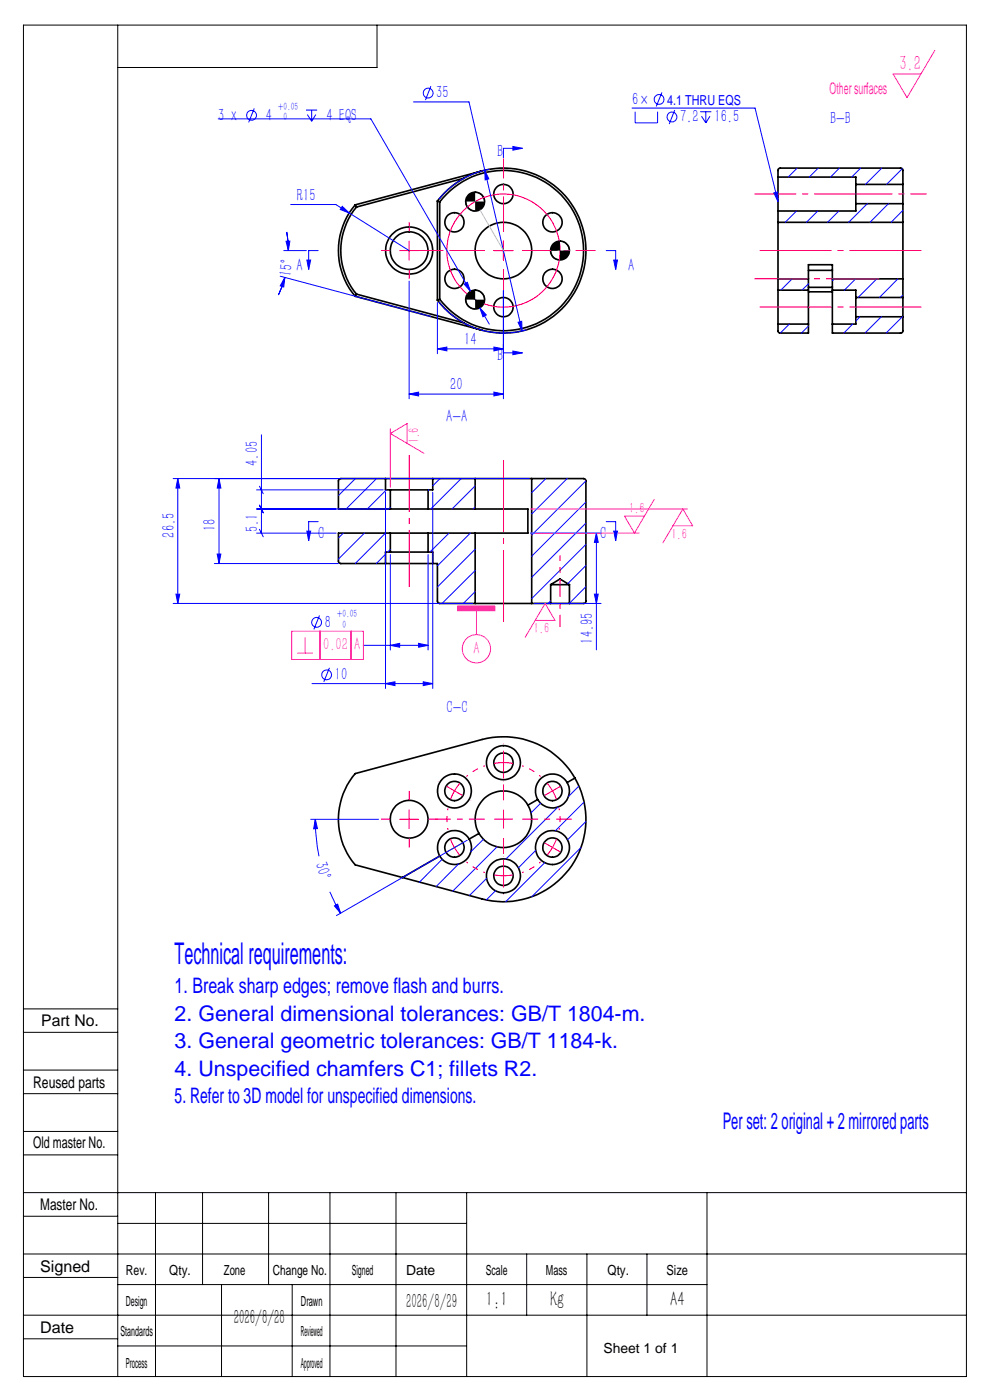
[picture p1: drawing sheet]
<svg xmlns="http://www.w3.org/2000/svg" width="210mm" height="297mm" viewBox="0 0 210 297" stroke-linecap="round" stroke-linejoin="round" font-family="sans-serif">
<g fill="none" stroke="#000" stroke-width=".35">
<path d="M98.4 37.8l-22.8 6.1M102.3 36.3l-26.9 7.2M165 37.6v7.2M165 37.6v-1.5l.4-.4h25.7l.4 .4v3M165 37.6h16.5v1.5M181.5 39.1v4.1M181.5 39.1h10M191.5 39.1v4.1M75.4 43.5l.2 .4M75.4 43.5a15 15 0 0 0 0 19.4M75.6 43.9a14.4 14.4 0 0 0 0 18.5M92.8 42.6a17.5 17.5 0 0 1 25.8-2.4 17.5 17.5 0 0 1 0 25.9 17.5 17.5 0 0 1-25.8-2.4"/>
<path d="M92.8 42.6l.5 .2M92.8 42.6v21.1M93.3 42.8a17 17 0 0 1 25-2.2 17 17 0 0 1 0 25.1 17 17 0 0 1-25-2.2M93.3 42.8v20.7M165 47.2v12M165 47.2h26.5M165 44.8v2.4M165 59.2v2.4M165 59.2h6.5M171.5 59.2v-3h5.1v3M171.5 59.2v2.4M171.5 57.4h5.1"/>
<path d="M176.6 59.2h14.9M176.6 59.2v2.4M181.5 43.2h10M181.5 43.2v1.6h-16.5M191.5 47.2v12M191.5 43.2v4M191.5 59.2v3.9M75.4 62.9l26.9 7.2M75.6 62.4l-.2 .5M75.6 62.4l22.8 6.1M93.3 63.5l-.5 .2M165 61.6v7.2"/>
<path d="M165 68.8v1.5l.4 .4h6.1v-1.9M165 68.8h6.5M165 61.6h6.5M171.5 61.6v7.2M171.5 61.9h5.1M171.5 61h5.1M176.6 61.6v7.2M176.6 61.6h4.9v1.5M181.5 63.1v4.1M181.5 67.2v1.6h-4.9M181.5 67.2h10M181.5 63.1h10"/>
<path d="M191.5 67.2v3.1l-.4 .4h-14.5v-1.9M191.5 63.1v4.1M81.8 101.5h-9.5l-.4 .2-.1 .2v6.1h11M81.8 101.5h10M81.8 119.6h10M81.8 101.5v2.4h1M82.8 113.1h-11v6l.2 .3 9.8 .2M82.8 117.1h8M82.8 113.1h8M82.8 108h8M82.8 103.9h8M82.8 117.1h-1v2.5"/>
<path d="M82.8 103.9v4.1M82.8 113.1v4M90.8 103.9v4.1M90.8 113.1v4M90.8 113.1h10M90.8 117.1h1v2.5M90.8 108h10M91.8 119.6h1v7.9l.1 .4 .3 .1h7.6M91.8 101.5h9M91.8 101.5v2.4h-1M100.8 108h11.2v5.1h-11.2M100.8 101.5h12"/>
<path d="M100.8 101.5v6.5M100.8 113.1v14.9M112.8 101.5h11l.3 .2 .2 .2v25.7l-.4 .4h-3.1M112.8 101.5v26.5M100.8 128h12M112.8 128h4M116.8 124h4M116.8 128h4M116.8 124l2-1.2 2 1.2M116.8 124v4M120.8 124v4M99.5 178a3.6 3.6 0 0 1-1.3 4.9 3.6 3.6 0 0 1-4.9-1.3"/>
<path d="M99.5 178a3.6 3.6 0 0 0-4.9-1.3 3.6 3.6 0 0 0-1.3 4.9M101.6 176.8l-2.1 1.2M112 170.8a6 6 0 0 1-2.2 8.2 6 6 0 0 1-8.2-2.2M112 170.8a6 6 0 0 0-8.2-2.2 6 6 0 0 0-2.2 8.2M114.1 169.6l-2.1 1.2M120.3 166a3.6 3.6 0 0 1-1.3 4.9 3.6 3.6 0 0 1-4.9-1.3M120.3 166a3.6 3.6 0 0 0-4.9-1.3 3.6 3.6 0 0 0-1.3 4.9M122 165.1a17.5 17.5 0 0 1-1.3 19.4 17.5 17.5 0 0 1-18.4 6.2l-16.9-4.5M122 165.1a17.5 17.5 0 0 0-19.7-8.2l-26.9 7.2a14.9 14.9 0 0 0 0 19.4l10 2.7M122 165.1l-1.7 .9M93.3 181.6l-7.9 4.6"/>
<circle cx="86.8" cy="53.2" r="4"/>
<circle cx="86.8" cy="53.2" r="5"/>
<circle cx="96.4" cy="59.2" r="2.05"/>
<circle cx="96.4" cy="47.2" r="2.05"/>
<circle cx="100.8" cy="42.8" r="2"/>
<circle cx="106.8" cy="41.2" r="2.05"/>
<circle cx="106.8" cy="53.2" r="6"/>
<circle cx="117.2" cy="59.2" r="2.05"/>
<circle cx="117.2" cy="47.2" r="2.05"/>
<circle cx="118.8" cy="53.1" r="2"/>
<circle cx="100.8" cy="63.6" r="2"/>
<circle cx="106.8" cy="65.2" r="2.05"/>
<circle cx="86.8" cy="173.8" r="4"/>
<circle cx="96.4" cy="167.8" r="3.6"/>
<circle cx="96.4" cy="167.8" r="2.05"/>
<circle cx="96.4" cy="179.8" r="2.05"/>
<circle cx="106.8" cy="161.8" r="3.6"/>
<circle cx="106.8" cy="161.8" r="2.06"/>
<circle cx="117.2" cy="179.8" r="3.6"/>
<circle cx="117.2" cy="167.8" r="2.05"/>
<circle cx="117.2" cy="179.8" r="2.05"/>
<circle cx="106.8" cy="185.8" r="3.6"/>
<circle cx="106.8" cy="185.8" r="2.05"/>
</g>
<g fill="none" stroke="#00f" stroke-width=".21">
<path d="M91.4 18.3l-1.2 2.9M140.4 19.6l-1.2 3M46.3 25.2h32.4l21.1 36.6M53.9 23l-1.2 3M64.9 23.4h2.4M65.2 24.3l.9 1.4M66.1 23.4v2.3M67 24.3l-.9 1.4M87.7 21.6h11.8l3.3 14.5M102.8 36.1l.9 1.9-.8 .2zM102.8 36.1l7.9 34.1M103.8 35.9a17.7 17.7 0 0 0-10.7 6.4"/>
<path d="M108.8 31.1l2 .4-2 .4zM110.8 31.5h-4v2M134.1 22.9h26.1l4.8 19.9M134.7 23.7v2.4h4.8v-2.4M143.1 23.4l-1.1 2.9M148.5 23.7h2.4M148.8 24.7l.9 1.4M149.7 23.7v2.4M150.6 24.7l-.9 1.4M169.1 35.7l-1.9 1.9M173.6 35.7l-1.9 1.9M178 35.7l-1.8 1.9"/>
<path d="M182.6 35.7l-1.9 1.9M187 35.7l-3.4 3.4M191.4 35.8l-3.3 3.3M59.4 58.6l32 8.5M60.2 53.2h4.8M60.4 58.8l-.2 2.1-.8-.3zM60.4 58.8l-1.3 3.8M60.7 51.2l.8-.1-.3 2.1zM60.8 49.2l.4 4M61.7 43.4h9.5l15.6 9.8M65.1 55.2h.8l-.4 1.9zM67.5 53.2h-2v3.9"/>
<path d="M72.6 43.8l1.5 1.4-1.9-.8zM86.8 59.7v24.9M128.6 53.2h2v3.9M130.2 55.2h.8l-.4 1.9zM164.1 40.9l.9-.2v2.1zM168 59.2l-2.4 2.4M168.9 44.8l-2.4 2.4M173.5 44.8l-2.4 2.4M177 59.2l-.4 .4M177.9 44.8l-2.4 2.4M181.5 59.2l-2.4 2.4M184 43.2l-4 4"/>
<path d="M186 59.2l-4 3.9M188.5 43.2l-4 4M190.5 59.2l-4 3.9M191.5 44.6l-2.5 2.6M92.8 74l2-.4v.8zM92.8 64.2v10.8M92.8 74h14M93.1 64.1a17.5 17.5 0 0 0 18.6 5.9M98.5 60.3l.6-.4 .7 1.9zM99.8 61.8l2 3.5M101.8 65.3l1.4 1.5-.8 .4zM101.8 65.3l2 3.5"/>
<path d="M104.8 73.6l2 .4-2 .4zM106.8 61.7v22.9M106.8 74.9h4M108.8 74.5l2 .4-2 .3zM109.9 68.4l.8-.2v2zM167.4 68.8l-1.9 1.9M171.5 69.2l-1.5 1.5M171.5 60.2l-1.4 1.4M180.9 68.8l-1.9 1.9M182.4 67.2l-.9 .9M186.9 67.2l-3.4 3.5M191.4 67.2l-3.4 3.5"/>
<path d="M191.5 62.6l-.5 .5M55.5 92.2v20.9M86.8 83.6l2-.4v.8zM86.8 83.6h20M104.8 83.2l2 .4-2 .4zM36.7 101.5h75.6M37.7 101.5l.4 2h-.8zM37.7 101.5v26.5M45.5 119.6h26.3M46.1 117.5h.7l-.3 2.1zM46.5 101.5l.3 2h-.7zM46.5 101.5v18.1"/>
<path d="M54.4 108h27.9M54.4 113.1h16.9M54.4 103.9h26.9M55 107.2l.8 1.6M55 112.3l.8 1.6M55 103.1l.8 1.6M65.1 112.7h.8l-.4 2zM67.5 110.7h-2v4M72.8 113.1l-1 1M75.4 101.5l-3.6 3.6M77.3 113.1l-5.5 5.5M79.9 101.5l-6.5 6.5"/>
<path d="M81.8 113.1l-6.4 6.5M81.8 117.6l-2 2M81.8 104.4v41.6M82 103.9l-4.1 4.1M82.8 107.6l-.4 .4M82.8 116.6l-.6 .5M82.8 117.6v20.3M90.8 117.6v20.3M90.9 103.9l-.1 .2M91.8 104.4v41.6M93.3 101.5l-1.5 1.6M95.2 113.1l-4 4"/>
<path d="M97.8 101.5l-6.4 6.5M99.8 113.1l-7 6.9M100.8 103.1l-4.9 4.9M100.8 107.6l-.4 .4M100.8 116.5l-8 8M112.5 113.1h15M115.8 101.5l-3 3M120.3 101.5l-7.5 7.5M124.3 102l-11.5 11.5M124.3 106.5l-11.5 11.5M124.3 111l-11.5 11.5M124.3 115.5l-11.5 11.5"/>
<path d="M124.3 120l-3.9 3.8M126.5 113.1l.4 2h-.8zM126.5 113.1v24.8M128.6 110.7h2v4M130.2 112.7h.8l-.4 2zM36.7 128h63.6M37.3 126h.8l-.4 2zM67.8 130.6l-1.2 2.9M77.1 136.9h13.7M82.8 136.9l2-.4v.8zM88.8 136.5l2 .4-2 .4zM100.8 121l-7 7"/>
<path d="M100.8 125.5l-2.5 2.5M113.3 128h14.2M116.8 127.5l-.6 .5M124.3 124.5l-3.5 3.5M126.1 126h.8l-.4 2zM66.2 145h25.6M69.9 141.7l-1.2 2.9M81.8 145l2-.4v.8zM89.8 144.6l2 .4-2 .4zM65.9 173.8h14.4M66.9 173.8l.4 2h-.8zM66.9 173.8a44.2 44.2 0 0 0 .8 7.8"/>
<path d="M99.1 178.3l-27.7 15.9M102.6 178l-2.7 2.7M105.4 179.6l-9.4 9.5M114.7 170.4l-2.1 2M118.4 171.2l-11.1 11M122.8 166.8l-2.2 2.2M123.2 179.8l-10.4 10.4M123.9 170.1l-6.1 6.1M124.3 174.3l-3.9 3.8M70 189.2l2.2 4.5M70.9 192.2l.7-.4 .6 1.9zM85.5 186.1l-.1 .1"/>
<path d="M93.8 182.3l-4.8 4.8M97.3 183.3l-4.8 4.8M103.2 186.3l-3.6 3.7M105.1 189l-1.9 1.9M113.6 180.4l-3.6 3.7M115.5 183l-8.3 8.3"/>
<circle cx="90.8" cy="19.7" r="1.04"/>
<circle cx="53.4" cy="24.5" r="1.04"/>
<circle cx="139.8" cy="21.1" r="1.05"/>
<circle cx="142.5" cy="24.8" r="1.04"/>
<circle cx="67.2" cy="132" r="1.04"/>
<circle cx="69.3" cy="143.2" r="1.05"/>
</g>
<g fill="none" stroke="#f0f" stroke-width=".21">
<path d="M198.3 10.7l-5.9 10-3-5h5.9M82.8 90.9v12.5M86.4 94v-4.2l-3.6 2.2 7.1 4.2M112.5 113.1h23.1M112.5 108h33.3M138.8 105.9l-4.2 7.2-2.1-3.6h4.2M142.7 111.5h4.2l-2-3.5-4.3 7.1M61.9 133.9h15.2v6h-15.2zM63 138.6h3.4M64.7 135.2v3.4M67.9 133.9v6M74.5 133.9v6"/>
<path d="M97.1 128.5h7.9v1.1h-7.9zM101.1 129.6v5M113.5 131.6h4.2l-2.1-3.6-4.2 7.2"/>
<circle cx="101.1" cy="137.6" r="3"/>
</g>
<g fill="none" stroke="#000" stroke-width=".21">
<path d="M5 5.3h200v286.7h-200zM25 5.3v286.7M80 5.3v9h-55M98.8 42.8a2.04 2.04 0 0 0 2 2M100.8 40.8h.2a2 2 0 0 1 1.8 2M116.8 53.2a1.98 1.98 0 0 0 2 2M118.8 51.1a2.04 2.04 0 0 1 2 2.1M98.8 63.6a1.98 1.98 0 0 0 2 1.9M100.8 61.6a1.98 1.98 0 0 1 2 2M5 214h20M5 219h20M5 232h20"/>
<path d="M5 227h20M5 245h20M5 240h20M5 258h20M5 253h200M25 259.5h74M33 253v39M43 253v19.5M57 253v19.5M70 253v39M84 253v39M99 253v39"/>
<path d="M150 253v39M5 271h20M5 266h200M5 279h200M25 272.5h125M47 272.5v19.5M62 272.5v19.5M111.7 266v13M124.5 266v26M137.2 266v13M5 284h20M25 285.5h74"/>
</g>
<g fill="none" stroke="#f00" stroke-width=".21" stroke-dasharray="15.2 1.3 1.3 1.3" stroke-linecap="butt">
<path d="M82.8 53.1h-2M86.8 57.1v2M86.8 49.1v-2M90.8 53.1h2M106.8 157.8v-.1M82.8 173.8h-2M86.8 169.8v-2M86.8 177.8v2M90.8 173.8h2M93 165.8h-.1M96.4 167.8l-.8 1.8M96.4 167.8l1.2-1.7"/>
<path d="M96.4 167.8l-1.7-1M96.4 167.8l1.7 1M106.8 161.8l-2 .1M106.8 161.8l2 .1M106.8 173.8v-2M106.8 173.8h-2M106.8 173.8v2M106.8 173.8h2M106.8 161.8v-2M106.8 161.8v2M117.2 167.8l-1.1-1.7M117.2 167.8l.9 1.8"/>
<path d="M117.2 179.8l.9-1.8M117.2 179.8l-1.1 1.6M117.2 167.8l1.7-1M117.2 167.8l-1.7 1M117.2 179.8l1.7 1M117.2 179.8l-1.7-1M93 181.8h-.1M106.8 185.8l2-.2M106.8 185.8l-2-.2M106.8 185.8v2M106.8 185.8v-2M106.8 181.8v-.1"/>
</g>
<path d="M95 171.5a12 12 0 0 0 0 4.5M102.9 162.4a12 12 0 0 0-3.9 2.3M114.7 164.7a12 12 0 0 0-4-2.3M118.6 176a12 12 0 0 0 0-4.5M99 182.8a12 12 0 0 0 3.9 2.3M110.7 185.1a12 12 0 0 0 4-2.3" fill="none" stroke="#f00" stroke-width=".21" stroke-dasharray="15.2 1.3 1.3 1.3" stroke-dashoffset="14.9" stroke-linecap="butt"/>
<g fill="none" stroke="#f00" stroke-width=".21">
<path d="M84.8 53.2h4M86.8 51.1v4.1M104.8 53.2h4M106.8 51.1v4.1M84.8 173.8h4M86.8 171.8v4M95.5 178l.9 1.8M96.4 179.8l1.1 1.6M96.4 179.8l-1.7 1M98.1 178.8l-1.7 1"/>
<circle cx="106.8" cy="53.2" r="12"/>
</g>
<path d="M102.8 53.1h-4M106.8 57.1v4M106.8 49.1v-4M110.8 53.1h4" fill="none" stroke="#f00" stroke-width=".21" stroke-dasharray="15.2 1.3 1.3 1.3" stroke-dashoffset="15.1" stroke-linecap="butt"/>
<path d="M106.8 49.1v-15.5M110.8 53.1h15.5" fill="none" stroke="#f00" stroke-width=".21" stroke-dasharray="15.2 1.3 1.3 1.3" stroke-dashoffset="7.7" stroke-linecap="butt"/>
<path d="M102.8 53.1h-15.5M106.8 57.1v15.5" fill="none" stroke="#f00" stroke-width=".21" stroke-dasharray="15.2 1.3 1.3 1.3" stroke-dashoffset="7.8" stroke-linecap="butt"/>
<path d="M160 53.1h36.5M160 65.1h36.5M106.8 96.5v36.5" fill="none" stroke="#f00" stroke-width=".21" stroke-dasharray="15.2 1.3 1.3 1.3" stroke-dashoffset="-1.1" stroke-linecap="butt"/>
<path d="M118.8 124v9" fill="none" stroke="#f00" stroke-width=".21" stroke-dasharray="15.2 1.3 1.3 1.3" stroke-dashoffset="12.6" stroke-linecap="butt"/>
<path d="M118.8 124v-6.2" fill="none" stroke="#f00" stroke-width=".21" stroke-dasharray="15.2 1.3 1.3 1.3" stroke-dashoffset="14" stroke-linecap="butt"/>
<path d="M86.8 96.5v28" fill="none" stroke="#f00" stroke-width=".21" stroke-dasharray="15.2 1.3 1.3 1.3" stroke-dashoffset="3.1" stroke-linecap="butt"/>
<path d="M160 59.1h26.5" fill="none" stroke="#f00" stroke-width=".21" stroke-dasharray="15.2 1.3 1.3 1.3" stroke-dashoffset="3.9" stroke-linecap="butt"/>
<path d="M160 41.1h21.5" fill="none" stroke="#f00" stroke-width=".21" stroke-dasharray="15.2 1.3 1.3 1.3" stroke-dashoffset="6.4" stroke-linecap="butt"/>
<path d="M181.5 41.1h15" fill="none" stroke="#f00" stroke-width=".21" stroke-dasharray="15.2 1.3 1.3 1.3" stroke-dashoffset="7.5" stroke-linecap="butt"/>
<path d="M102.8 173.8h-10.5M106.8 169.8v-10.5M106.8 177.8v10.5M110.8 173.8h10.5" fill="none" stroke="#f00" stroke-width=".21" stroke-dasharray="15.2 1.3 1.3 1.3" stroke-dashoffset="11.9" stroke-linecap="butt"/>
<path d="M100.8 42.8l6 10.4" fill="none" stroke="#c0c0c0" stroke-width=".21"/>
<path d="M100.8 63.6v1.9h.2a2 2 0 0 0 1.8-1.9zM99.4 62.1a2.15 2.15 0 0 0-.6 1.5h2v-2l-.8 .1zM100.8 42.8v2a1.98 1.98 0 0 0 2-2zM99.4 41.3a1.99 1.99 0 0 0-.6 1.5h2v-2h-.6zM118.8 53.2v2a2.04 2.04 0 0 0 2-2zM117.4 51.7a1.81 1.81 0 0 0-.6 1.5h2v-2.1l-.8 .2z" fill="#000"/>
<g fill="#00f">
<path d="M108.8 31.1l2 .4-2 .4zM108.8 74.5l2 .4-2 .3zM130.2 112.7h.8l-.4 2zM65.1 112.7h.8l-.4 2z"/>
<path d="M65.1 55.2h.8l-.4 1.9zM130.2 55.2h.8l-.4 1.9z"/>
<path d="M109.9 68.4l.8 1.8v-2zM102.8 36.1l.1 2.1 .8-.2zM72.6 43.8l-.4 .6 1.9 .8zM101.8 65.3l.6 1.9 .8-.4zM98.5 60.3l1.3 1.5-.7-1.9zM82.8 136.9l2-.4v.8zM88.8 136.5l2 .4-2 .4zM164.1 40.9l.9 1.9v-2.1z"/>
<path d="M92.8 74l2-.4v.8zM104.8 73.6l2 .4-2 .4zM81.8 145l2-.4v.8zM89.8 144.6l2 .4-2 .4z"/>
<path d="M104.8 83.2l2 .4-2 .4zM86.8 83.6l2-.4v.8z"/>
<path d="M37.3 126h.8l-.4 2zM37.7 101.5l.4 2h-.8z"/>
<path d="M46.5 101.5l.3 2h-.7zM46.1 117.5h.7l-.3 2.1zM126.5 113.1l.4 2h-.8zM126.1 126h.8l-.4 2z"/>
<path d="M66.9 173.8l.4 2h-.8zM70.9 192.2l.7-.4 .6 1.9z"/>
</g>
<path d="M97.1 128.5h7.9v1.1h-7.9z" fill="#f0f"/>
<path d="M60.4 58.8l-.2 2.1-.8-.3zM60.7 51.2l.8-.1-.3 2.1z" fill="#00f"/>
<text font-size="6.4" fill="#00f" x="37" y="204.5">Technical requirements:</text>
<text font-size="4.9" fill="#00f" x="153.3" y="239.5">Per set: 2 original + 2 mirrored parts</text>
<g font-size="4.5" fill="#00f">
<text x="37" y="210.8">1. Break sharp edges; remove flash and burrs.</text>
<text x="37" y="216.6">2. General dimensional tolerances: GB/T 1804-m.</text>
<text x="37" y="222.4">3. General geometric tolerances: GB/T 1184-k.</text>
<text x="37" y="228.2">4. Unspecified chamfers C1; fillets R2.</text>
<text x="37" y="234">5. Refer to 3D model for unspecified dimensions.</text>
</g>
<text font-size="4.4" fill="#f0f" x="190.8" y="14.8">3.2</text>
<g font-size="4.4">
<text x="49.6" y="280.9">2026/8/28</text>
<text x="86.1" y="277.4">2026/8/29</text>
<text x="103.1" y="277.1">1:1</text>
<text x="116.7" y="277.1">Kg</text>
<text x="142.1" y="277.1">A4</text>
</g>
<g font-size="3.8" fill="#00f">
<text x="92.6" y="20.9">35</text>
<text x="134.1" y="22.2">6×</text>
<text x="46.3" y="25.6">3 x</text>
<text x="56.4" y="25.6">4</text>
<text x="69.3" y="25.6">4 EQS</text>
<text x="144.3" y="25.9">7.2</text>
<text x="151.6" y="25.9">16.5</text>
<text x="176.1" y="26.3">B-B</text>
<text x="105.5" y="33.3">B</text>
<text x="63" y="42.6">R15</text>
<text x="61.8" y="58.8" transform="rotate(-83 61.8 58.8)">15°</text>
<text x="62.9" y="57.5">A</text>
<text x="133.3" y="57.5">A</text>
<text x="98.5" y="73.3">14</text>
<text x="105.5" y="76.7">B</text>
<text x="95.5" y="82.8">20</text>
<text x="94.7" y="89.4">A-A</text>
<text x="54.7" y="98.8" transform="rotate(-90 54.7 98.8)">4.05</text>
<text x="45.7" y="112.7" transform="rotate(-90 45.7 112.7)">18</text>
<text x="54.7" y="113" transform="rotate(-90 54.7 113)">5.1</text>
<text x="37" y="114.1" transform="rotate(-90 37 114.1)">26.5</text>
<text x="67.5" y="114.4">C</text>
<text x="127.3" y="114.4">C</text>
<text x="68.9" y="133.1">8</text>
<text x="125.8" y="136.5" transform="rotate(-90 125.8 136.5)">14.95</text>
<text x="71" y="144.3">10</text>
<text x="94.7" y="151.2">C-C</text>
<text x="66.8" y="183.3" transform="rotate(73 66.8 183.3)">30°</text>
</g>
<g font-size="3.8" fill="#f0f">
<text x="68.6" y="138">0.02</text>
<text x="75.1" y="138">A</text>
<text x="100.4" y="138.7">A</text>
</g>
<text font-size="3.4" fill="#f0f" x="176" y="19.9">Other surfaces</text>
<g font-size="3.4">
<text x="8.7" y="217.7">Part No.</text>
<text x="7" y="230.8">Reused parts</text>
<text x="7" y="243.6">Old master No.</text>
<text x="8.5" y="256.6">Master No.</text>
<text x="8.5" y="269.8">Signed</text>
<text x="8.5" y="282.8">Date</text>
</g>
<g font-size="3.1" fill="#f0f">
<text x="88.8" y="94" transform="rotate(-90 88.8 94)">1.6</text>
<text x="133.4" y="108.9">1.6</text>
<text x="142.4" y="114.3">1.6</text>
<text x="113.2" y="134.3">1.6</text>
</g>
<g font-size="3">
<text x="26.7" y="270.6">Rev.</text>
<text x="35.9" y="270.6">Qty.</text>
<text x="47.5" y="270.6">Zone</text>
<text x="57.9" y="270.6">Change No.</text>
<text x="74.6" y="270.6">Signed</text>
<text x="86.1" y="270.6">Date</text>
<text x="103.1" y="270.6">Scale</text>
<text x="115.8" y="270.6">Mass</text>
<text x="128.9" y="270.6">Qty.</text>
<text x="141.4" y="270.6">Size</text>
<text x="26.7" y="277">Design</text>
<text x="63.8" y="277.1">Drawn</text>
<text x="25.6" y="283.5">Standards</text>
<text x="63.8" y="283.5">Reviewed</text>
<text x="26.7" y="290.1">Process</text>
<text x="63.8" y="290.1">Approved</text>
</g>
<text font-size="2.9" fill="#00f" x="141.5" y="22.3">4.1 THRU EQS</text>
<text font-size="2.9" x="128" y="287">Sheet 1 of 1</text>
<g font-size="2.3" fill="#00f">
<text x="59" y="23.3">+0.05</text>
<text x="60.1" y="25.6">0</text>
<text x="71.5" y="130.9">+0.05</text>
<text x="72.6" y="133.1">0</text>
</g>
</svg>
